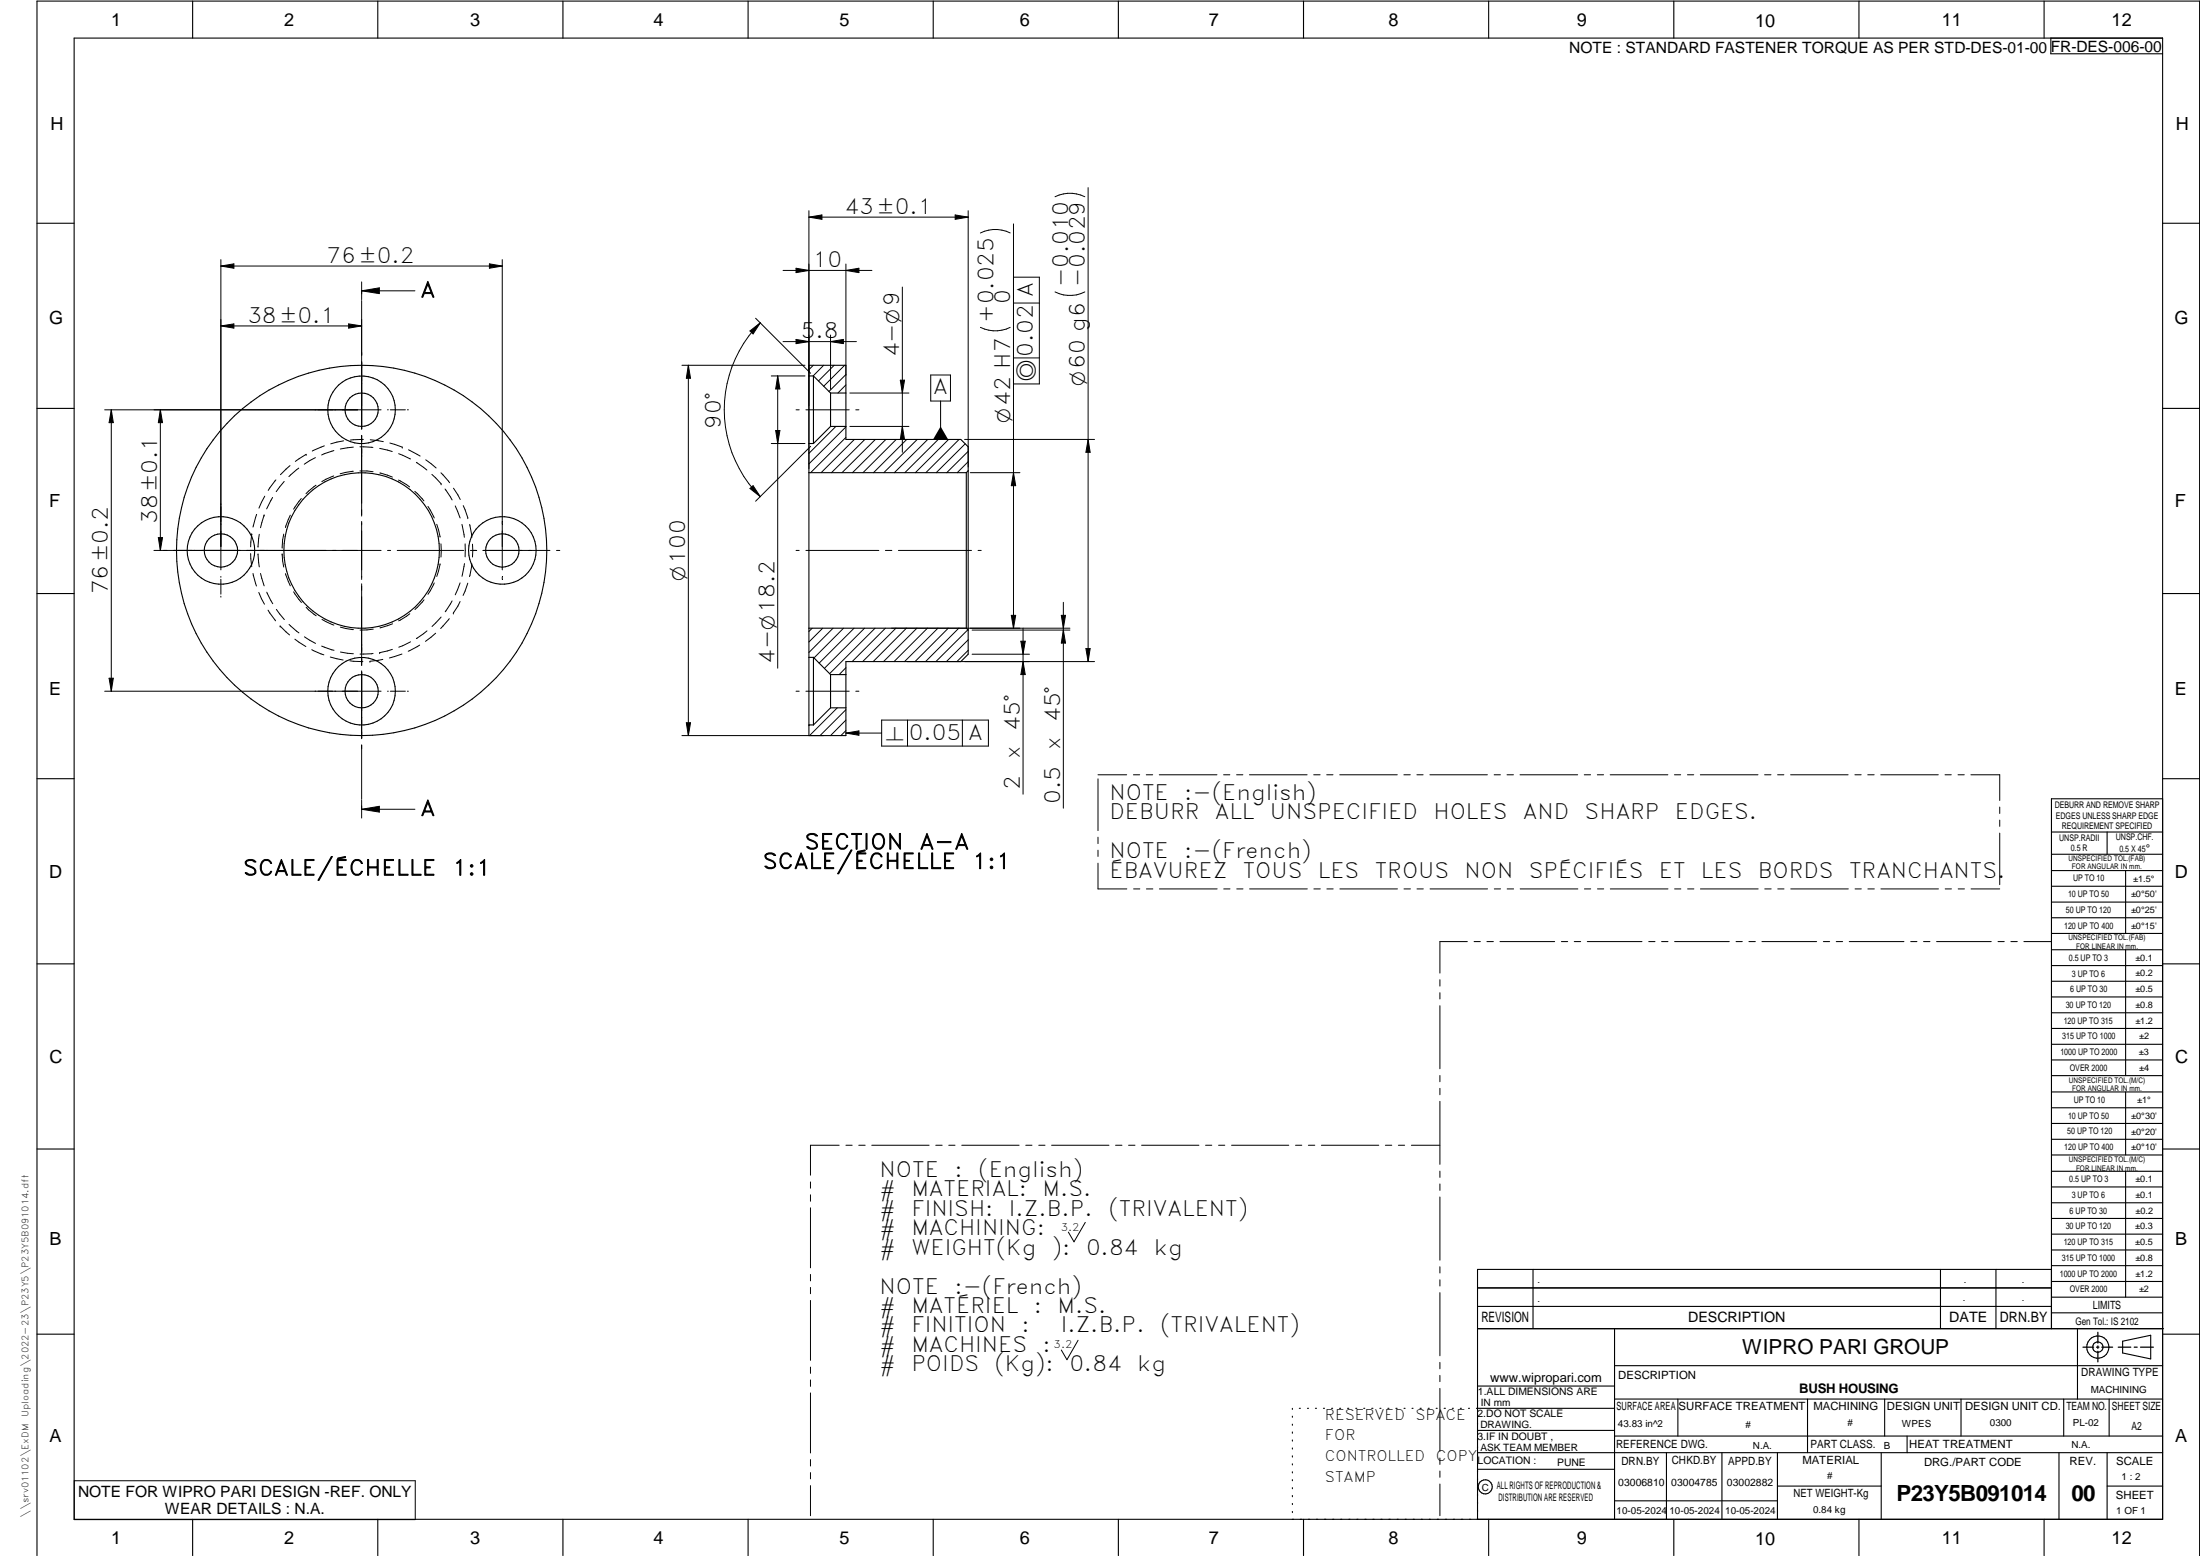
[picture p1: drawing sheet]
<svg xmlns="http://www.w3.org/2000/svg" width="594mm" height="420mm" viewBox="0 0 594 420" stroke-linecap="round" stroke-linejoin="round" font-family="sans-serif">
<g fill="none" stroke="#000" stroke-width=".3">
<path d="M20 10.3h564v400h-564zM52 .3v10M102 .3v10M152 .3v10M202 .3v10M252 .3v10M302 .3v10M352 .3v10M402 .3v10M452 .3v10M502 .3v10M552 .3v10"/>
<path d="M553.8 10.3v4.2h30.2M10 60.3h10M584 60.3h10M218.4 98.6h10v20.1h31.1l1.9 2v56l-1.9 1.9h-31.1v20h-10zM10 110.3h10M218.4 101.5h1.3M218.4 119.8h1.3M219.7 101.5v18.3M219.7 101.5l4.6 4.6M224.3 115.1l-4.6 4.7M224.3 106.1v9M224.3 115.1h4.1"/>
<path d="M224.3 106.1h4.1M584 110.3h10M218.4 127.6h42.5M260.9 127.6v42M261.4 127.1l-.5 .5M10 160.3h10M218.4 177.5h1.3M218.4 169.6h42.5M219.7 177.5v18.2M219.7 177.5l4.6 4.7M260.9 169.6l.5 .5M584 160.3h10"/>
<path d="M218.4 195.7h1.3M224.3 191.1l-4.6 4.6M224.3 182.2v8.9M224.3 191.1h4.1M224.3 182.2h4.1M10 210.3h10M584 215.7h-30v143.1M584 210.3h10M554 224.7h30M554 230.7h30M554 235.1h30M554 239.3h30"/>
<path d="M569 224.7v6M574 235.1v17M554 243.6h30M554 247.8h30M554 252.1h30M554 256.5h30M574 256.5v33.9M10 260.3h10M554 260.7h30M554 265h30M554 269.2h30M554 273.5h30"/>
<path d="M554 277.7h30M584 260.3h10M554 282h30M554 286.2h30M554 290.4h30M554 294.9h30M554 299.1h30M574 294.9v17M10 310.3h10M554 303.4h30M554 307.6h30M554 311.9h30"/>
<path d="M554 316.3h30M574 316.3v34M584 310.3h10M554 320.5h30M554 324.8h30M554 329h30M554 333.2h30M554 337.5h30M399 358.8h185.2M399 352.8h155M399 347.8h155M414 342.8v16"/>
<path d="M436 358.8v51.5M524 342.8v16M539 342.8v16M554 341.8h30M554 346h30M554 350.3h30M554 354.5h30M554 342.8h-155v67.5M561 358.8v19M10 360.3h10M399 374.3h37M436 377.8h148"/>
<path d="M453.1 377.8v10M488.1 377.8v14.5M508.9 377.8v10M529.5 377.8v10M557.3 377.8v10M569.5 377.8v10M573.2 362.2l7.6-1.6v6.3l-7.6-1.6zM584 368.8h-148M584 360.3h10M349 380.3v.3M349 382.4v.3M349 384.6v.3"/>
<path d="M349 386.7v.3M349 388.8v.3M349 391v.3M349 393.1v.3M349 395.3v.3M349 397.4v.3M349 399.5v.3M350.9 380.3h.2M353.1 380.3h.2M355.2 380.3h.3M357.4 380.3h.3M359.6 380.3h.3"/>
<path d="M361.7 380.3h.3M363.9 380.3h.3M366.1 380.3h.3M368.3 380.3h.2M370.4 380.3h.3M372.6 380.3h.3M374.8 380.3h.3M376.9 380.3h.4M379.1 380.3h.3M381.3 380.3h.3M383.4 380.3h.4M385.6 380.3h.3"/>
<path d="M387.8 380.3h.3M390 380.3h.3M392.2 380.3h.3M394.3 380.3h.3M396.5 380.3h.3M398.7 380.3h37.3M399 396.7h37M399 392.3h185M399 386.2h37M436 387.8h148M450 392.3v18M465 392.3v18"/>
<path d="M480 392.3v18M508 392.3v18M515 387.8v4.5M556 392.3v18M569 392.3v18M52 410.3v9.7M102 410.3v9.7M152 410.3v9.7M202 410.3v9.7M252 410.3v9.7M302 410.3v9.7M349 401.7v.3"/>
<path d="M349 403.8v.4M349 406v.3M349 408.1v.3M352 410.3v9.7M402 410.3v9.7M436 405.3h44M452 410.3v9.7M480 401.3h28M502 410.3v9.7M552 410.3v9.7M569 401.3h15M10 420v-419.7h584v419.7"/>
<circle cx="97.6" cy="110.6" r="4.5"/>
<circle cx="97.7" cy="110.7" r="9.1"/>
<circle cx="59.7" cy="148.6" r="9.1"/>
<circle cx="59.7" cy="148.6" r="4.5"/>
<circle cx="97.6" cy="148.6" r="50"/>
<circle cx="97.7" cy="148.6" r="21"/>
<circle cx="135.6" cy="148.6" r="9.1"/>
<circle cx="135.7" cy="148.6" r="4.5"/>
<circle cx="97.6" cy="186.6" r="4.5"/>
<circle cx="97.7" cy="186.6" r="9.1"/>
<circle cx="566.5" cy="363.7" r="1.39"/>
<circle cx="566.5" cy="363.8" r="3"/>
<circle cx="401.1" cy="401.5" r="1.9"/>
</g>
<g fill="none" stroke="#000" stroke-width=".27">
<path d="M218.4 56.9v69.7M218.4 58.6l3.5-.6v1.2zM218.4 58.6h43M257.9 58l3.5 .6-3.5 .6zM261.4 56.9v69.2M292.9 53.1a9 9 0 0 0-8 0M293.8 50.7v127.9M59.6 71.8l3.6-.6v1.2zM59.6 70.1v83.8M59.6 71.8h76M97.7 76.1v4.8M97.7 78.5h14.3"/>
<path d="M97.7 78.5l4.7-.8v1.6zM132.2 71.2l3.4 .6-3.4 .6zM135.6 70.1v83.8M211.4 73h24.1M215 72.4l3.4 .6-3.4 .6zM228.4 73l3.5-.6v1.2zM228.4 71.3v30M243.7 77.5v44.6M272.8 62.9a9 9 0 0 0-8.1 0M273.7 60.5v109.1M273.7 74.8h7v28.9h-7M292.9 78.8a9 9 0 0 1-8 0"/>
<path d="M59.6 88l3.6-.5v1.1zM59.6 88h38.1M94.1 87.5l3.6 .5-3.6 .6zM97.7 81.2v34.7M184.1 98.6h33.3M185.9 98.6l.6 3.6h-1.2zM185.9 98.6v100M202.5 89.4l2.8-2.2-1.9 3zM204 85.9l14.9 14.9M205.3 87.2a33.2 33.2 0 0 0 0 46.9M211.4 92.2h19.9M215 91.7l3.4 .5-3.4 .6z"/>
<path d="M219.6 98.6l-1.2 1.2M222.4 98.6l-2.8 2.9M224.3 90.5v14.6M224.3 92.2l3.4-.5v1.1zM225.2 98.6l-4.2 4.3M228.1 98.6l-5.7 5.7M272.8 88.4a9 9 0 0 1-8.1 0M273.7 96.6h7M273.7 81.8h7M28.3 110.7h74.6M30 110.7l.6 3.4h-1.1zM30 110.7v75.9"/>
<path d="M43.3 110.7v37.9M43.3 110.7l.6 3.4h-1.2zM92.8 119l-3.5 .8M97.7 117.6v21.8M98.1 118.7l-3.5 .1M100 118.7l3.5 .6M104.6 110.7h.3M105.3 119.6l3.3 1.1M105.4 110.7h4.1M110 110.7h.3M208.3 119.8h9.1M208.3 101.5h9.1"/>
<path d="M209.5 116.2h1.1l-.6 3.6zM210 101.5v78.9M210 101.5l.6 3.5h-1.1zM215 110.7h.8M217.6 110.7h11.7M225.7 115.1l-7.3 7.3M228.4 101.1l-4.5 4.6M228.4 103.9l-2.1 2.2M228.4 115.3l-10 10M228.4 118.1l-9.5 9.5M229.5 106.1h15.9M229.5 115.1h15.9"/>
<path d="M230.7 118.7l-9 8.9M231.1 110.7h.8M233.5 118.7l-9 8.9M236.4 118.7l-9 8.9M239.2 118.7l-9 8.9M242 118.7l-9 8.9M243.1 102.7h1.2l-.6 3.4zM243.7 115.1l.6 3.6h-1.2zM244.8 118.7l-8.9 8.9M247.7 118.7l-9 8.9M250.5 118.7l-9 8.9M251.3 101.3h5.4v7h-5.4z"/>
<path d="M253.4 118.7l-9.1 8.9M254 108.3v10.4M256.2 118.7l-9 8.9M259 118.7l-9 8.9M260.5 118.7h35.1M260.6 119.8l-7.8 7.8M293.8 118.7l.6 3.4h-1.2zM69.3 138.9l-1 3.4M71.3 139.1l-.9 3.4M71.3 139.1h.1M71.5 134l-1.6 3.2M73.6 134.3l-1.6 3.1"/>
<path d="M74.5 129.6l-2.1 2.8M76.7 130l-2.1 2.8M78.3 125.7l-2.6 2.5M78.4 139.1l-1.3 3.4M80.7 126.4l-2.7 2.3M81.4 134.6l-2.1 2.9M82.7 122.7h.1M82.7 122.7l-3 1.9M85.2 123.6l-3 1.7M85.3 131l-2.7 2.3M87.6 120.4l-3.3 1.4M90.1 128.5l-3.2 1.5"/>
<path d="M90.2 121.7l-3.3 1.2M95.4 127.3l-3.5 .6M95.4 120.7l-3.5 .5M97.2 120.7l3.5 .1M97.2 127.2l3.5 .2M102.5 121.1l3.4 .8M102.6 127.7l3.4 1.1M107.6 129.6l3 1.9M107.6 122.5l3.2 1.5M108.6 120.7h.1M110.3 121.5l3.1 1.6M112 132.7l2.5 2.6"/>
<path d="M112.4 124.8l2.9 2.1M115 124.2l2.8 2.2M115.6 136.7l1.7 3.2M116.6 128.1l2.5 2.5M119.1 127.7l2.3 2.6M119.1 130.6h.1M120.2 132l1.9 3M122.5 131.8l1.8 3.1M122.9 136.6l1.3 3.3M125.1 136.5l1.2 3.3M126.3 139.8h.1M202.5 131.9l.9-.8 1.9 3z"/>
<path d="M218.9 120.5l-14.9 14.8M261.4 124.7l-2.9 2.9M261.4 121.9l-5.8 5.7M262 127.6h13.4M273.7 127.6l.6 3.5h-1.2zM41.6 148.6h61.3M42.7 145.2h1.2l-.6 3.4zM59.6 155.7v.2M59.6 156.4v4M67.7 149.5l.3 3.5M68 144.2l-.3 3.5M68 144.2h.1"/>
<path d="M68.3 154.9l1 3.3M69.7 149.6l.3 3.5M69.9 160l1.5 3.2M70 144.3l-.3 3.4M70.4 154.9l.9 3.3M72 159.9l1.7 3.1M76.2 149.6h.1M76.2 147.7h.1M76.2 149.6l.4 3.5M76.6 144.2l-.4 3.5M77.1 154.9l1.3 3.3M79.3 159.8l2.1 2.9"/>
<path d="M97.7 140.8v15.7M97.7 157.6v22.1M104.6 148.6h.9M107.3 148.6h17.9M117.3 157.4l-1.7 3.1M117.9 141.6l.9 3.4M118.8 152.2l-.9 3.5M119.1 146.9v3.5M124.2 157.4l-1.3 3.2M124.7 141.6l.7 3.5M125.4 152.2l-.7 3.4M125.6 146.9v3.5"/>
<path d="M126.3 157.5l-1.3 3.3M126.8 141.6l.6 3.5M127 148.6h1.7M127.4 152.2l-.6 3.5M127.6 146.9v3.5M130.4 148.6h18.1M135.6 155.8v.7M150.3 148.6h.9M215 148.6h.8M217.6 148.6h19.7M239.1 148.6h1.7M242.6 148.6h19.7"/>
<path d="M264.1 148.6h.9M59.6 161v.2M72.4 164.8l2 2.8M74.6 164.5l2.2 2.8M75.6 169l2.6 2.5M75.6 169h.1M78.1 168.6l2.6 2.3M79.6 172.6l3 2M82.2 172l3 1.7M82.7 164l2.7 2.3M84.2 175.4l3.3 1.4M86.9 174.5l3.3 1.1"/>
<path d="M86.9 167.3l3.3 1.5M89.2 177.4l3.5 .8M91.9 169.3l3.5 .7M91.9 176.1l3.5 .4M94.5 178.4l3.5 .2M99.9 178.6h.1M100.7 176.4l-3.5 .2M100.8 169.9l-3.6 .2M102.5 176.2h.1M103.4 178.1l-3.5 .5M106 175.3l-3.5 .9M106 168.4l-3.4 1.1"/>
<path d="M108.5 176.6l-3.4 1.1M110.7 165.7l-3.1 1.9M110.9 173.3l-3.2 1.5M113.3 174.2l-3.1 1.7M114.5 162l-2.5 2.6M115.3 170.3l-2.9 2.1M117.6 171l-2.7 2.2M119.1 166.6l-2.4 2.6M121.3 167l-2.3 2.7M122.1 162.3l-1.9 2.9M122.4 165.5h.1M124.2 162.4l-1.8 3.1"/>
<path d="M219.3 169.6l-.9 .9M222.2 169.6l-3.8 3.8M225 169.6l-6.6 6.6M227.8 169.6l-8 8.1M230.6 169.6l-9.4 9.5M233.5 169.6l-10.9 10.9M236.3 169.6l-12.3 12.3M239.1 169.6l-9 9M240.7 169.6h48.2M241.9 169.6l-8.9 9M244.8 169.6l-9 9M245 178.6h50.6"/>
<path d="M247.6 169.6l-9 9M250.4 169.6l-9 9M253.3 169.6l-9 9M256.1 169.6l-9 9M258.9 169.6l-9 9M261.4 170.1l-8.7 8.5M261.4 175.6l-3 3M261.4 172.8l-5.8 5.8M262.5 176.7h15.5M262.5 170.1h26.4M273.1 166.2h1.2l-.6 3.4zM275.7 173.1h1.2l-.6 3.6z"/>
<path d="M276.3 178.6l.6 3.6h-1.2zM276.3 169.6v44.9M286.6 166.2h1.1l-.6 3.4zM287.1 170.1l.6 3.6h-1.1zM287.1 162.6v55.6M293.2 175.1h1.2l-.6 3.5zM28.3 186.6h74.6M29.5 183.1h1.1l-.6 3.5zM97.7 181.1v18.4M104.6 186.6h.3M105.4 186.6h4.1M110 186.6h.3"/>
<path d="M184.1 198.6h38.3M185.3 195.2h1.2l-.6 3.4zM215 186.6h.8M217.6 186.6h11.7M218.6 195.7l-.2 .3M226.1 191.1l-7.5 7.5M228.4 197.3l-1.3 1.3M228.4 194.4l-4.1 4.2M228.4 191.6l-7 7M228.4 180.3l-1.8 1.9M228.4 198l3.5-.6v1.1zM228.4 198h9.7"/>
<path d="M231.1 186.6h.8M238.1 194.4h28.8v7.1h-28.8zM245.1 194.4v7.1M259.9 194.4v7.1M97.7 218.5l4.7-.8v1.6zM97.7 201.1v14.8M97.7 216.1v4.8M97.7 218.5h14.3M296.5 210.3v14M296.5 209.2h7.7M306.1 209.2h1.7M309.5 209.2h1.8"/>
<path d="M313 209.2h15.6M330.4 209.2h1.7M333.9 209.2h1.7M337.4 209.2h15.6M354.7 209.2h1.8M358.3 209.2h1.7M361.8 209.2h15.5M379.1 209.2h1.7M382.6 209.2h1.7M386.1 209.2h15.6M403.5 209.2h1.7M406.9 209.2h1.8"/>
<path d="M410.5 209.2h15.5M427.8 209.2h1.7M431.3 209.2h1.7M434.8 209.2h15.6M452.2 209.2h1.6M455.7 209.2h1.7M459.1 209.2h15.6M476.5 209.2h1.7M480 209.2h1.7M483.5 209.2h15.6M500.9 209.2h1.7M504.4 209.2h1.7"/>
<path d="M507.9 209.2h15.5M525.2 209.2h1.7M528.7 209.2h1.7M532.2 209.2h7.8v7M540 217.9v1.8M296.5 233.1v6.9h7.8M296.5 226.1v1.7M296.5 229.6v1.7M540 221.4v1.7M540 225v13.9M306.1 240h1.7M309.6 240h1.7"/>
<path d="M313.1 240h15.6M330.4 240h1.7M334 240h1.7M337.4 240h15.6M354.8 240h1.7M358.3 240h1.7M361.8 240h15.6M379.1 240h1.8M382.6 240h1.7M386.2 240h15.5M396.2 254.3h-7.4v8.5M398.1 254.3h1.6"/>
<path d="M401.5 254.3h1.8M403.5 240h1.7M405 254.3h14.8M407 240h1.7M410.5 240h15.6M421.6 254.3h1.7M425.1 254.3h1.7M427.9 240h1.6M428.6 254.3h14.8M431.4 240h1.7M434.8 240h15.6M445.2 254.3h1.7"/>
<path d="M448.7 254.3h1.7M452.2 240h1.7M452.2 254.3h14.8M455.7 240h1.7M459.2 240h15.6M468.8 254.3h1.7M472.3 254.3h1.7M475.8 254.3h14.8M476.5 240h1.8M480.1 240h1.6M483.6 240h15.5M492.4 254.3h1.7"/>
<path d="M495.8 254.3h1.8M499.4 254.3h14.7M500.9 240h1.7M504.4 240h1.7M507.9 240h15.5M516 254.3h1.6M519.4 254.3h1.8M522.9 254.3h14.8M525.3 240h1.7M528.8 240h1.7M532.3 240h7.7M539.5 254.3h1.7"/>
<path d="M543 254.3h1.7M546.5 254.3h7.4M388.8 264.5v1.8M388.8 268.1v1.6M388.8 271.6v17M388.8 290.4v1.7M388.8 293.9v1.7M388.8 297.4v17M218.9 319.2v1.6M226.6 309.2h-7.7v8.1M228.4 309.2h1.7M231.9 309.2h1.7"/>
<path d="M235.4 309.2h15.5M252.7 309.2h1.7M256.2 309.2h1.7M259.7 309.2h15.5M277 309.2h1.7M280.5 309.2h1.7M284 309.2h15.5M301.2 309.2h1.8M304.8 309.2h1.7M308.3 309.2h15.5M325.5 309.2h1.7M329.1 309.2h1.6"/>
<path d="M332.6 309.2h15.4M349.8 309.2h1.7M353.3 309.2h1.7M356.8 309.2h15.5M374.1 309.2h1.7M377.6 309.2h1.7M381.1 309.2h7.7M388.8 316.2v1.7M388.8 319.7v1.7M218.9 322.6v1.8M218.9 326.1v16.2M293.1 330.1l-3.1 5.2-1.5-2.6"/>
<path d="M388.8 323.2v17.1M218.9 344.1v1.8M218.9 347.6v1.7M218.9 351.2v16.1M388.8 342.1v1.6M388.8 345.6v1.7M388.8 349v17.1M218.9 369.1v1.7M218.9 372.6v1.8M218.9 376.1v16.2M291.1 361.9l-3 5.3-1.5-2.7M388.8 367.9v1.7"/>
<path d="M388.8 371.4v1.7M388.8 374.9v17M20.1 399.8h92v10.5h-92zM218.9 394.1v1.8M218.9 397.6v1.7M388.8 393.7v1.7M388.8 397.2v1.7M218.9 401.2v8.1M388.8 400.7v8.6"/>
</g>
<path d="M566.5 359.7v3M562.5 363.8h2.9M566.1 363.8h.7M566.5 363.4v.7M566.5 364.9v2.8M567.6 363.8h2.9M572 363.8h3.4M576.3 363.8h.8M578 363.8h3.5" fill="none" stroke="#000" stroke-width=".34"/>
<g fill="#000">
<path d="M218.4 58.6l3.5-.6v1.2zM257.9 58l3.5 .6-3.5 .6zM59.6 71.8l3.6-.6v1.2zM97.7 78.5l4.7-.8v1.6zM132.2 71.2l3.4 .6-3.4 .6zM215 72.4l3.4 .6-3.4 .6zM228.4 73l3.5-.6v1.2zM59.6 88l3.6-.5v1.1zM94.1 87.5l3.6 .5-3.6 .6zM202.5 89.4l2.8-2.2-1.9 3zM215 91.7l3.4 .5-3.4 .6zM224.3 92.2l3.4-.5v1.1z"/>
<path d="M30 110.7l.6 3.4h-1.1zM43.3 110.7l.6 3.4h-1.2zM185.9 98.6l.6 3.6h-1.2zM209.5 116.2h1.1l-.6 3.6zM210 101.5l.6 3.5h-1.1zM243.1 102.7h1.2l-.6 3.4zM243.7 115.1l.6 3.6h-1.2zM254 115.1l2 3.6h-4zM202.5 131.9l.9-.8 1.9 3zM273.7 127.6l.6 3.5h-1.2zM293.8 118.7l.6 3.4h-1.2zM42.7 145.2h1.2l-.6 3.4z"/>
<path d="M273.1 166.2h1.2l-.6 3.4zM275.7 173.1h1.2l-.6 3.6zM286.6 166.2h1.1l-.6 3.4zM287.1 170.1l.6 3.6h-1.1zM293.2 175.1h1.2l-.6 3.5zM29.5 183.1h1.1l-.6 3.5zM185.3 195.2h1.2l-.6 3.4zM228.4 198l3.5-.6v1.1zM276.3 178.6l.6 3.6h-1.2zM97.7 218.5l4.7-.8v1.6z"/>
</g>
<g font-size="6">
<text x="512.1" y="405.2">P23Y5B091014</text>
<text x="559.4" y="405.2">00</text>
</g>
<g font-size="5.7">
<text x="228.1" y="57.7">43±0.1</text>
<text x="88.2" y="71">76±0.2</text>
<text x="219.5" y="72.1">10</text>
<text x="288.4" y="77.6" transform="rotate(-90 288.4 77.6)">-0.010</text>
<text x="292.9" y="77.6" transform="rotate(-90 292.9 77.6)">-0.029</text>
<text x="113.5" y="80.3">A</text>
<text x="272.8" y="82.2" transform="rotate(-90 272.8 82.2)">0</text>
<text x="66.8" y="87.2">38±0.1</text>
<text x="268.3" y="87.2" transform="rotate(-90 268.3 87.2)">+0.025</text>
<text x="216.3" y="91.4">5.8</text>
<text x="242.8" y="96.5" transform="rotate(-90 242.8 96.5)">4-O9</text>
<text x="278.9" y="96.3" transform="rotate(-90 278.9 96.3)">0.02 A</text>
<text x="252" y="106.5">A</text>
<text x="194.7" y="115.7" transform="rotate(-90 194.7 115.7)">90°</text>
<text x="42.5" y="141.5" transform="rotate(-90 42.5 141.5)">38±0.1</text>
<text x="29.2" y="160.5" transform="rotate(-90 29.2 160.5)">76±0.2</text>
<text x="209.2" y="179.2" transform="rotate(-90 209.2 179.2)">4-O18.2</text>
<text x="275.4" y="197.3" transform="rotate(-90 275.4 197.3)">45°</text>
<text x="286.3" y="194.9" transform="rotate(-90 286.3 194.9)">45°</text>
<text x="245.4" y="199.7">0.05 A</text>
<text x="286.3" y="202.7" transform="rotate(-90 286.3 202.7)">x</text>
<text x="275.4" y="205.1" transform="rotate(-90 275.4 205.1)">x</text>
<text x="275.4" y="213.2" transform="rotate(-90 275.4 213.2)">2</text>
<text x="299.6" y="216">NOTE</text>
<text x="319.8" y="216">:-(English)</text>
<text x="113.5" y="220.3">A</text>
<text x="286.3" y="217" transform="rotate(-90 286.3 217)">0.5</text>
<text x="299.6" y="221.2">DEBURR</text>
<text x="328" y="221.2">ALL</text>
<text x="342.9" y="221.2">UNSPECIFIED</text>
<text x="387.1" y="221.2">HOLES</text>
<text x="411.2" y="221.2">AND</text>
<text x="427.9" y="221.2">SHARP</text>
<text x="452.3" y="221.2">EDGES.</text>
<text x="217.3" y="229.3">SECTION</text>
<text x="248.3" y="229.3">A-A</text>
<text x="299.6" y="231.7">NOTE</text>
<text x="319.8" y="231.7">:-(French)</text>
<text x="65.7" y="236.3">SCALE/ÉCHELLE</text>
<text x="122.2" y="236.3">1:1</text>
<text x="206" y="234.6">SCALE/ÉCHELLE</text>
<text x="262.6" y="234.6">1:1</text>
<text x="299.6" y="237">ÉBAVUREZ</text>
<text x="335.6" y="237">TOUS</text>
<text x="355.9" y="237">LES</text>
<text x="371.2" y="237">TROUS</text>
<text x="395.5" y="237">NON</text>
<text x="412.9" y="237">SPÉCIFIÉS</text>
<text x="447.9" y="237">ET</text>
<text x="459.3" y="237">LES</text>
<text x="474.7" y="237">BORDS</text>
<text x="499.3" y="237">TRANCHANTS.</text>
<text x="237.5" y="317.8">NOTE</text>
<text x="257.7" y="317.8">:</text>
<text x="264.1" y="317.8">(English)</text>
<text x="237.5" y="323">#</text>
<text x="246.1" y="323">MATERIAL:</text>
<text x="281.5" y="323">M.S.</text>
<text x="237.5" y="328.3">#</text>
<text x="246.1" y="328.3">FINISH:</text>
<text x="272.4" y="328.3">I.Z.B.P.</text>
<text x="299.3" y="328.3">(TRIVALENT)</text>
<text x="237.5" y="333.5">#</text>
<text x="246.1" y="333.5">MACHINING:</text>
<text x="237.5" y="338.8">#</text>
<text x="246.1" y="338.8">WEIGHT(Kg</text>
<text x="284" y="338.8">):</text>
<text x="293.3" y="338.8">0.84</text>
<text x="311.6" y="338.8">kg</text>
<text x="237.5" y="349.3">NOTE</text>
<text x="257.7" y="349.3">:-(French)</text>
<text x="237.5" y="354.5">#</text>
<text x="237.5" y="359.8">#</text>
<text x="246.1" y="359.8">FINITION</text>
<text x="246.1" y="354.5">MATÉRIEL</text>
<text x="275.8" y="359.8">:</text>
<text x="279.2" y="354.5">:</text>
<text x="285.6" y="354.5">M.S.</text>
<text x="286.4" y="359.8">I.Z.B.P.</text>
<text x="313.3" y="359.8">(TRIVALENT)</text>
<text x="237.5" y="365">#</text>
<text x="246.1" y="365">MACHINES</text>
<text x="281.5" y="365">:</text>
<text x="237.5" y="370.3">#</text>
<text x="246.1" y="370.3">POIDS</text>
<text x="268.5" y="370.3">(Kg):</text>
<text x="288.8" y="370.3">0.84</text>
<text x="307.1" y="370.3">kg</text>
</g>
<text font-size="5.6" x="470.5" y="365.5">WIPRO PARI GROUP</text>
<g font-size="5.4">
<text x="278.9" y="103" transform="rotate(-90 278.9 103)">a</text>
<text x="292.9" y="104.2" transform="rotate(-90 292.9 104.2)">O60 g6</text>
<text x="272.8" y="114.3" transform="rotate(-90 272.8 114.3)">O42 H7</text>
<text x="185" y="156.9" transform="rotate(-90 185 156.9)">O100</text>
<text x="239.2" y="199.7">n</text>
</g>
<g font-size="4.9">
<text x="30" y="6.9">1</text>
<text x="76.7" y="6.9">2</text>
<text x="127" y="6.9">3</text>
<text x="176.5" y="6.9">4</text>
<text x="226.7" y="6.9">5</text>
<text x="275.4" y="6.9">6</text>
<text x="326.4" y="6.9">7</text>
<text x="375" y="6.9">8</text>
<text x="425.8" y="6.9">9</text>
<text x="473.9" y="7.3">10</text>
<text x="524.3" y="6.9">11</text>
<text x="570.2" y="6.9">12</text>
<text x="13.6" y="35.1">H</text>
<text x="587.6" y="35.1">H</text>
<text x="13.2" y="87.5">G</text>
<text x="587.2" y="87.5">G</text>
<text x="13.2" y="137">F</text>
<text x="587.2" y="137">F</text>
<text x="13.2" y="187.6">E</text>
<text x="587.2" y="187.6">E</text>
<text x="13.2" y="237">D</text>
<text x="587.2" y="237">D</text>
<text x="13.4" y="287.1">C</text>
<text x="587.4" y="287.1">C</text>
<text x="13.4" y="336.2">B</text>
<text x="587.4" y="336.2">B</text>
<text x="13.4" y="389.3">A</text>
<text x="587.4" y="389.3">A</text>
<text x="30" y="416.9">1</text>
<text x="76.7" y="416.9">2</text>
<text x="127" y="416.9">3</text>
<text x="176.5" y="416.9">4</text>
<text x="226.7" y="416.9">5</text>
<text x="275.4" y="416.9">6</text>
<text x="326.4" y="416.9">7</text>
<text x="375" y="416.9">8</text>
<text x="425.8" y="416.9">9</text>
<text x="473.9" y="417.3">10</text>
<text x="524.3" y="416.9">11</text>
<text x="570.2" y="416.9">12</text>
</g>
<g font-size="4.2">
<text x="423.7" y="14.3">NOTE : STANDARD FASTENER TORQUE AS PER STD-DES-01-00</text>
<text x="553.8" y="14">FR-DES-006-00</text>
<text x="21.1" y="404.3">NOTE FOR WIPRO PARI DESIGN -REF. ONLY</text>
<text x="44.5" y="408.8">WEAR DETAILS : N.A.</text>
</g>
<g font-size="3.9">
<text x="400" y="357.1">REVISION</text>
<text x="455.9" y="357.1">DESCRIPTION</text>
<text x="526.4" y="357.1">DATE</text>
<text x="540" y="357.1">DRN.BY</text>
<text x="357.8" y="383.3">RESERVED</text>
<text x="382.3" y="383.3">SPACE</text>
<text x="357.8" y="388.9">FOR</text>
<text x="357.8" y="394.5">CONTROLLED</text>
<text x="387.8" y="394.5">COPY</text>
<text x="357.8" y="400">STAMP</text>
</g>
<text font-size="3.6" x="485.9" y="376.1">BUSH HOUSING</text>
<text font-size="3.5" x="402.4" y="373.3">www.wipropari.com</text>
<g font-size="3.1">
<text x="565.1" y="353.5">LIMITS</text>
<text x="562" y="371.7">DRAWING TYPE</text>
<text x="437" y="372.3">DESCRIPTION</text>
<text x="436.5" y="380.8">SURFACE AREA</text>
<text x="453.3" y="380.8">SURFACE TREATMENT</text>
<text x="489.7" y="380.8">MACHINING</text>
<text x="509.5" y="380.8">DESIGN UNIT</text>
<text x="530.6" y="380.8">DESIGN UNIT CD.</text>
<text x="558" y="380.6">TEAM NO.</text>
<text x="570.3" y="380.7">SHEET SIZE</text>
<text x="575.6" y="386.1">A2</text>
<text x="436.4" y="391.1">REFERENCE DWG.</text>
<text x="437.8" y="395.5">DRN.BY</text>
<text x="451.4" y="395.4">CHKD.BY</text>
<text x="466.6" y="395.5">APPD.BY</text>
<text x="486.7" y="395.4">MATERIAL</text>
<text x="488.9" y="390.9">PART CLASS.</text>
<text x="515.6" y="390.9">HEAT TREATMENT</text>
<text x="519.6" y="395.9">DRG./PART CODE</text>
<text x="558.9" y="395.5">REV.</text>
<text x="571.4" y="395.6">SCALE</text>
<text x="484.3" y="404.2">NET WEIGHT-Kg</text>
<text x="571.4" y="404.7">SHEET</text>
</g>
<text font-size="3" x="579.5" y="230.1">°</text>
<g font-size="2.8">
<text x="286.5" y="332.3">3.2</text>
<text x="560.4" y="357.7">Gen Tol.: IS 2102</text>
<text x="284.5" y="364.1">3.2</text>
<text x="399.1" y="376.6">1.ALL DIMENSIONS ARE</text>
<text x="399" y="382.7">2.DO NOT SCALE</text>
<text x="399" y="388.7">3.IF IN DOUBT ,</text>
<text x="399" y="395.4">LOCATION :</text>
<text x="420.5" y="396">PUNE</text>
<text x="404.2" y="402">ALL RIGHTS OF REPRODUCTION &amp;</text>
<text x="437" y="401.2">03006810</text>
<text x="451.3" y="401.2">03004785</text>
<text x="466.3" y="401.2">03002882</text>
<text x="404.7" y="405.4">DISTRIBUTION ARE RESERVED</text>
</g>
<g font-size="2.7">
<text x="564.6" y="376.2">MACHINING</text>
<text x="399.9" y="379.7">IN mm</text>
<text x="399.7" y="385.7">DRAWING.</text>
<text x="436.9" y="385.4">43.83 in^2</text>
<text x="471.4" y="385.5">#</text>
<text x="498.9" y="385">#</text>
<text x="513.6" y="385.3">WPES</text>
<text x="537.3" y="385.1">0300</text>
<text x="559.7" y="385.1">PL-02</text>
<text x="399.7" y="391.8">ASK TEAM MEMBER</text>
<text x="473.4" y="391.2">N.A.</text>
<text x="508.7" y="391.2">B</text>
<text x="559.3" y="391.1">N.A.</text>
<text x="493.4" y="399.5">#</text>
<text x="572.8" y="399.7">1 : 2</text>
<text x="400.1" y="402.5">C</text>
<text x="436.5" y="408.7">10-05-2024</text>
<text x="450.8" y="408.8">10-05-2024</text>
<text x="465.9" y="408.9">10-05-2024</text>
<text x="489.6" y="408.5">0.84 kg</text>
<text x="571.4" y="408.7">1 OF 1</text>
</g>
<g font-size="2.5">
<text x="554.9" y="218.3">DEBURR AND REMOVE SHARP</text>
<text x="555.2" y="221">EDGES UNLESS SHARP EDGE</text>
<text x="556.1" y="227.1">UNSP.RADII</text>
<text x="556.8" y="223.8">REQUIREMENT SPECIFIED</text>
<text x="571.4" y="226.9">UNSP.CHF.</text>
<text x="559.2" y="229.9">0.5 R</text>
<text x="572.3" y="230.1">0.5 X 45</text>
<text x="559.8" y="238">UP TO 10</text>
<text x="576.1" y="238.1">±1.5°</text>
<text x="558.5" y="242.2">10 UP TO 50</text>
<text x="575.5" y="242.3">±0°50'</text>
<text x="557.4" y="250.7">120 UP TO 400</text>
<text x="557.9" y="246.5">50 UP TO 120</text>
<text x="575.5" y="250.7">±0°15'</text>
<text x="575.5" y="246.5">±0°25'</text>
<text x="558.7" y="259.4">0.5 UP TO 3</text>
<text x="559.5" y="263.7">3 UP TO 6</text>
<text x="576.6" y="263.6">±0.2</text>
<text x="576.6" y="259.4">±0.1</text>
<text x="559" y="267.9">6 UP TO 30</text>
<text x="576.6" y="267.9">±0.5</text>
<text x="557.8" y="272.2">30 UP TO 120</text>
<text x="576.6" y="272.2">±0.8</text>
<text x="556.9" y="280.7">315 UP TO 1000</text>
<text x="557.3" y="276.4">120 UP TO 315</text>
<text x="576.6" y="276.4">±1.2</text>
<text x="577.7" y="280.7">±2</text>
<text x="556.4" y="284.9">1000 UP TO 2000</text>
<text x="577.6" y="284.9">±3</text>
<text x="558.9" y="289.2">OVER 2000</text>
<text x="577.7" y="289.3">±4</text>
<text x="560" y="297.9">UP TO 10</text>
<text x="577.1" y="297.9">±1°</text>
<text x="558.5" y="302.1">10 UP TO 50</text>
<text x="575.5" y="302.1">±0°30'</text>
<text x="557.4" y="310.6">120 UP TO 400</text>
<text x="558.2" y="306.3">50 UP TO 120</text>
<text x="575.5" y="310.6">±0°10'</text>
<text x="575.5" y="306.4">±0°20'</text>
<text x="558.8" y="319.2">0.5 UP TO 3</text>
<text x="559.4" y="323.4">3 UP TO 6</text>
<text x="576.6" y="319.2">±0.1</text>
<text x="576.6" y="323.5">±0.1</text>
<text x="558.9" y="327.7">6 UP TO 30</text>
<text x="576.7" y="327.7">±0.2</text>
<text x="557.8" y="332">30 UP TO 120</text>
<text x="576.6" y="332">±0.3</text>
<text x="556.8" y="340.5">315 UP TO 1000</text>
<text x="557.3" y="336.3">120 UP TO 315</text>
<text x="576.6" y="336.3">±0.5</text>
<text x="576.6" y="340.5">±0.8</text>
<text x="415.2" y="346.4">.</text>
<text x="530.3" y="346.5">.</text>
<text x="545.9" y="346.4">.</text>
<text x="556.2" y="344.7">1000 UP TO 2000</text>
<text x="576.6" y="344.7">±1.2</text>
<text x="415.2" y="351.5">.</text>
<text x="530" y="351.3">.</text>
<text x="545.9" y="351.4">.</text>
<text x="558.9" y="349">OVER 2000</text>
<text x="577.6" y="349">±2</text>
</g>
<g font-size="2.4">
<text x="7.7" y="382.7" transform="rotate(-90 7.7 382.7)">Uploading\2022-23\P23Y5\P23Y5B091014.dft</text>
<text x="7.7" y="409.8" transform="rotate(-90 7.7 409.8)">\\srv01102\ExDM</text>
</g>
<g font-size="2.1">
<text x="558.5" y="232.4">UNSPECIFIED TOL.(FAB)</text>
<text x="559.5" y="234.7">FOR ANGULAR IN mm.</text>
<text x="558.6" y="253.9">UNSPECIFIED TOL.(FAB)</text>
<text x="560.7" y="256.3">FOR LINEAR IN mm.</text>
<text x="558.7" y="292.3">UNSPECIFIED TOL.(M/C)</text>
<text x="559.6" y="294.7">FOR ANGULAR IN mm.</text>
<text x="558.7" y="313.7">UNSPECIFIED TOL.(M/C)</text>
<text x="560.6" y="316.1">FOR LINEAR IN mm.</text>
</g>
</svg>
